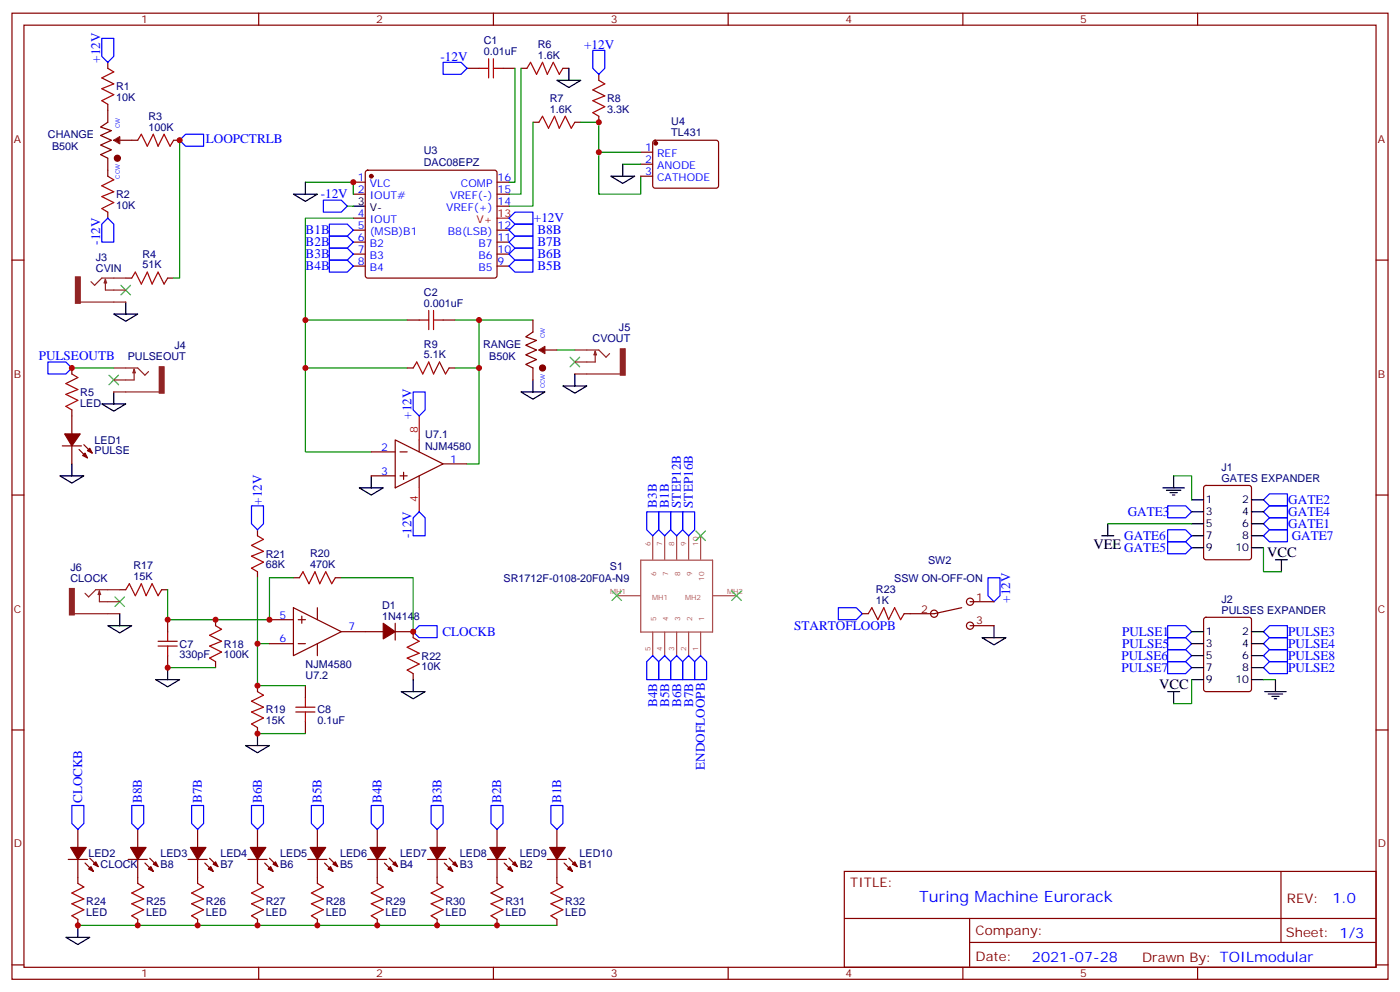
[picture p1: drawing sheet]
<svg xmlns="http://www.w3.org/2000/svg" width="412mm" height="292mm" viewBox="0 0 412 292" stroke-linecap="round" stroke-linejoin="round" font-family="sans-serif">
<g fill="none" stroke="#870000" stroke-width=".35">
<path d="M3.5 3.9h405.4v284.3h-405.4zM7.1 7.4h398.2v277.3h-398.2zM31.7 18.3v1.8M76.2 3.9v3.5M145.3 3.9v3.5M214.5 3.9v3.5M283.6 3.9v3.5M352.8 3.9v3.5M31.7 30.7v5.3M137.6 20.1h3.5M148.2 20.1h3.5M153.5 20.1h1.7"/>
<path d="M157 36h1.7M165.8 20.1h1.8M169.3 36h1.8M176.4 21.9v1.7M176.4 34.2v1.8M31.7 46.6v5.3M35.3 41.3h5.3M51.2 41.3h1.7M104.1 53.6h3.5M104.1 57.1h3.5M107.8 50.3l.5-.2h37.4l.5 .2 .2 .5v30.3l-.2 .5-.5 .2h-37.4l-.5-.2-.2-.5v-30.3zM146.4 53.6h3.5"/>
<path d="M146.4 57.1h3.5M188.7 44.8h3.6M188.7 48.3h3.6M188.7 51.9h3.6M192.5 41.5l.5-.2h18l.5 .2 .2 .5-.1 13-.6 .4-18.3-.1-.4-.6v-12.7zM3.5 76.6h3.6M31.7 62.4v1.8M104.1 67.7h3.5M104.1 71.3h3.5M104.1 74.8h3.5M104.1 78.3h3.5M104.1 64.2h3.5"/>
<path d="M146.4 60.7h3.5M146.4 67.7h3.5M146.4 71.3h3.5M146.4 74.8h3.5M146.4 78.3h3.5M405.3 76.6h3.6M37 81.8h1.8M49.4 81.8h1.8M119.9 94.2h3.6M130.5 94.2h3.6M21.2 108.3v1.8M119.9 108.3h1.8"/>
<path d="M132.3 108.3h1.8M18.3 131.2h5.7M21.2 120.6v7.1M21.2 131.2v5.3M23.3 132.3l2.5 2.5M24.7 130.9l2.5 2.4M109.4 133h7M116.4 129.5l14.1 7-14.1 7.1zM117.8 133h2.1M118.9 139v2.1M123.5 129.5v3.5M130.5 136.5h7.1"/>
<path d="M3.5 145.7h3.6M75.8 155.9v1.8M109.4 140.1h7M117.8 140.1h2.1M123.5 140.1v3.5M354.8 143.1l.4-.2h12.7l.7 .4 .1 20.7-.5 .7h-13l-.6-.4-.1-20.7zM405.3 145.7h3.6M35.3 173.6h1.7M47.6 173.6h1.8M75.8 168.3v1.7M86.4 178.9l14.1 7-14.1 7.1zM86.4 170h1.8"/>
<path d="M93.5 178.9v3.5M98.8 170h1.7M283.3 178.9l-8.1 1.7h-8.9M285.8 177.1h7M49.4 182.4v3.5M49.4 193v3.5M63.5 182.4v1.7M63.5 194.7v1.8M79.4 189.4h7M79.4 182.4h7M87.8 189.4h2.2M87.8 182.4h2.2"/>
<path d="M88.9 181.3v2.1M93.5 189.4v3.6M100.5 185.9h12.4M116.4 185.9h5.3v1.8M116.4 183.4v5M121.7 198.3v1.7M254 180.6h1.8M285.8 184.1h7M354.8 181.9l.4-.2h12.7l.7 .4 .1 20.7-.5 .7-13 .1-.6-.5-.1-20.7zM3.5 214.8h3.6M75.8 201.8v1.8M75.8 214.1v1.8"/>
<path d="M90 201.8v3.5M90 212.4v3.5M405.3 214.8h3.6M20.1 252.9h5.7M22.9 244.1v5.3M22.9 252.9v7.1M25 254l2.5 2.5M26.5 252.6l2.4 2.5M37.7 252.9h5.7M40.6 244.1v5.3M40.6 252.9v7.1M42.7 254l2.5 2.5"/>
<path d="M44.1 252.6l2.5 2.5M55.4 252.9h5.6M58.2 244.1v5.3M58.2 252.9v7.1M60.3 254l2.5 2.5M61.7 252.6l2.5 2.5M73 252.9h5.7M75.8 244.1v5.3M75.8 252.9v7.1M78 254l2.4 2.5M79.4 252.6l2.4 2.5M90.7 252.9h5.6"/>
<path d="M93.5 244.1v5.3M93.5 252.9v7.1M95.6 254l2.5 2.5M97 252.6l2.5 2.5M108.3 252.9h5.6M111.1 244.1v5.3M111.1 252.9v7.1M113.2 254l2.5 2.5M114.7 252.6l2.4 2.5M125.9 252.9h5.7M128.8 244.1v5.3M128.8 252.9v7.1"/>
<path d="M130.9 254l2.4 2.5M132.3 252.6l2.5 2.5M143.6 252.9h5.6M146.4 244.1v5.3M146.4 252.9v7.1M148.5 254l2.5 2.5M149.9 252.6l2.5 2.5M161.2 252.9h5.7M164 244.1v5.3M164 252.9v7.1M166.2 254l2.4 2.5M167.6 252.6l2.4 2.5"/>
<path d="M248.7 256.5h156.6v28.2h-156.6zM377.3 256.5v20.9M22.9 270.6v1.7M40.6 270.6v1.7M58.2 270.6v1.7M75.8 270.6v1.7M93.5 270.6v1.7M111.1 270.6v1.7M128.8 270.6v1.7M146.4 270.6v1.7M164 270.6v1.7M248.7 270.3h156.5"/>
<path d="M285.6 277.4h119.6M285.6 270.3v14.1M3.5 284h3.6M76.2 284.7v3.5M145.3 284.7v3.5M214.5 284.7v3.5M283.6 284.7v3.5M352.8 284.7v3.5M405.3 284h3.6"/>
<circle cx="285.7" cy="177.1" r="1.06"/>
<circle cx="275.2" cy="180.6" r="1.06"/>
<circle cx="285.7" cy="184.1" r="1.06"/>
</g>
<g fill="none" stroke="#a10000" stroke-width=".35">
<path d="M143.9 17.3v5.6M145.3 17.3v5.6M31.7 20.1l1.8 1.1-3.5 1.7 3.5 1.8-3.5 1.4 3.5 1.8-3.5 1.7 1.7 1.1M141.1 20.1h2.8M145.3 20.1h2.9M155.2 20.1l1.1-1.8 1.7 3.6 1.8-3.6 1.4 3.6 1.8-3.6 1.7 3.6 1.1-1.8M158.7 36l1.1-1.8 1.8 3.5 1.7-3.5 1.4 3.5 1.8-3.5 1.8 3.5 1-1.7M176.4 23.6l1.8 1.1-3.6 1.8 3.6 1.7-3.6 1.4 3.6 1.8-3.6 1.8 1.8 1M31.7 51.9l1.8 1-3.5 1.8 3.5 1.7-3.5 1.5 3.5 1.7-3.5 1.8 1.7 1M40.6 41.3l1-1.8 1.8 3.5 1.8-3.5 1.4 3.5 1.7-3.5 1.8 3.5 1.1-1.7M38.8 81.8l1.1-1.7 1.7 3.5 1.8-3.5 1.4 3.5 1.8-3.5 1.7 3.5 1.1-1.8M123.5 94.2h2.8"/>
<path d="M126.3 91.4v5.6M127.7 94.2h2.8M127.7 91.4v5.6M21.2 110.1l1.7 1-3.5 1.8 3.5 1.8-3.5 1.4 3.5 1.7-3.5 1.8 1.8 1M121.7 108.3l1.1-1.8 1.7 3.6 1.8-3.6 1.4 3.6 1.8-3.6 1.7 3.6 1.1-1.8M75.8 157.7l1.8 1-3.5 1.8 3.5 1.8-3.5 1.4 3.5 1.8-3.5 1.7 1.7 1.1M37 173.6l1.1-1.8 1.8 3.5 1.7-3.5 1.4 3.5 1.8-3.5 1.8 3.5 1-1.7M88.2 170l1.1-1.7 1.7 3.5 1.8-3.5 1.4 3.5 1.8-3.5 1.7 3.5 1.1-1.8M46.6 190.1h5.6M46.6 188.7h5.6M49.4 185.9v2.8M49.4 190.1v2.9"/>
<path d="M63.5 184.1l1.8 1.1-3.6 1.8 3.6 1.7-3.6 1.4 3.6 1.8-3.6 1.8 1.8 1M121.7 187.7l1.8 1-3.6 1.8 3.6 1.8-3.6 1.4 3.6 1.7-3.6 1.8 1.8 1.1M255.8 180.6l1-1.7 1.8 3.5 1.7-3.5 1.5 3.5 1.7-3.5 1.8 3.5 1-1.8M75.8 203.6l1.8 1-3.5 1.8 3.5 1.7-3.5 1.4 3.5 1.8-3.5 1.8 1.7 1M87.1 209.5h5.7M87.1 208.1h5.7M90 205.3v2.8M90 209.5v2.9M22.9 260l1.8 1.1-3.5 1.7 3.5 1.8-3.5 1.4 3.5 1.8-3.5 1.7 1.7 1.1M40.6 260l1.7 1.1-3.5 1.7 3.5 1.8-3.5 1.4 3.5 1.8-3.5 1.7 1.8 1.1M58.2 260l1.8 1.1-3.6 1.7 3.6 1.8-3.6 1.4 3.6 1.8-3.6 1.7 1.8 1.1M75.8 260l1.8 1.1-3.5 1.7 3.5 1.8-3.5 1.4 3.5 1.8-3.5 1.7 1.7 1.1"/>
<path d="M93.5 260l1.7 1.1-3.5 1.7 3.5 1.8-3.5 1.4 3.5 1.8-3.5 1.7 1.8 1.1M111.1 260l1.8 1.1-3.5 1.7 3.5 1.8-3.5 1.4 3.5 1.8-3.5 1.7 1.7 1.1M128.8 260l1.7 1.1-3.5 1.7 3.5 1.8-3.5 1.4 3.5 1.8-3.5 1.7 1.8 1.1M146.4 260l1.8 1.1-3.6 1.7 3.6 1.8-3.6 1.4 3.6 1.8-3.6 1.7 1.8 1.1M164 260l1.8 1.1-3.5 1.7 3.5 1.8-3.5 1.4 3.5 1.8-3.5 1.7 1.7 1.1"/>
</g>
<g fill="none" stroke="#00f" stroke-width=".35">
<path d="M30 11.3h3.5v5.3l-1.8 1.7-1.7-1.7zM130.5 18.3h5.3l1.8 1.8-1.8 1.8h-5.3zM174.6 14.8h3.6v5.3l-1.8 1.8-1.8-1.8zM52.9 41.3l1.8-1.8h5.3v3.5h-5.3zM95.2 58.9h5.3l1.8 1.8-1.8 1.7h-5.3zM31.7 64.2l1.8 1.8v5.3h-3.5v-5.3zM97 66h5.3l1.8 1.7-1.8 1.8h-5.3zM97 69.5h5.3l1.8 1.8-1.8 1.7h-5.3zM97 73h5.3l1.8 1.8-1.8 1.8h-5.3zM97 76.6h5.3l1.8 1.7-1.8 1.8h-5.3zM149.9 78.3l1.8-1.7h5.3v3.5h-5.3zM149.9 74.8l1.8-1.8h5.3v3.6h-5.3z"/>
<path d="M149.9 71.3l1.8-1.8h5.3v3.5h-5.3zM149.9 67.7l1.8-1.7h5.3v3.5h-5.3zM149.9 64.2l1.8-1.8h5.3v3.6h-5.3zM14.1 106.5h5.3l1.8 1.8-1.8 1.8h-5.3zM121.7 115.4h3.5v5.2l-1.7 1.8-1.8-1.8zM74.1 148.9h3.5v5.3l-1.8 1.7-1.7-1.7zM123.5 150.6l1.7 1.8v5.3h-3.5v-5.3zM190.5 150.6h3.5v5.3l-1.7 1.8-1.8-1.8zM194 150.6h3.6v5.3l-1.8 1.8-1.8-1.8zM197.6 150.6h3.5v5.3l-1.8 1.8-1.7-1.8zM201.1 150.6h3.5v5.3l-1.8 1.8-1.7-1.8zM344 148.9h5.2l1.8 1.7-1.8 1.8h-5.2z"/>
<path d="M344 155.9h5.2l1.8 1.8-1.8 1.8h-5.2zM344 159.5h5.2l1.8 1.7-1.8 1.8h-5.2zM372.2 154.2l1.7-1.8h5.3v3.5h-5.3zM372.2 147.1l1.7-1.8h5.3v3.6h-5.3zM372.2 150.6l1.7-1.7h5.3v3.5h-5.3zM373.9 155.9h5.3v3.6h-5.3l-1.7-1.8zM246.9 178.9h5.3l1.8 1.7-1.8 1.8h-5.3zM291 170h3.6v5.3l-1.8 1.8-1.8-1.8zM121.7 185.9l1.8-1.8h5.3v3.6h-5.3zM192.3 193l1.7 1.7v5.3h-3.5v-5.3zM195.8 193l1.8 1.7v5.3h-3.6v-5.3zM199.3 193l1.8 1.7v5.3h-3.5v-5.3z"/>
<path d="M202.8 193l1.8 1.7v5.3h-3.5v-5.3zM206.4 193l1.7 1.7v5.3h-3.5v-5.3zM344 184.1h5.2l1.8 1.8-1.8 1.8h-5.2zM344 187.7h5.2l1.8 1.7-1.8 1.8h-5.2zM344 191.2h5.2l1.8 1.8-1.8 1.7h-5.2zM344 194.7h5.2l1.8 1.8-1.8 1.8h-5.2zM372.2 196.5l1.7-1.8h5.3v3.6h-5.3zM372.2 185.9l1.7-1.8h5.3v3.6h-5.3zM372.2 193l1.7-1.8h5.3v3.5h-5.3zM373.9 187.7h5.3v3.5h-5.3l-1.7-1.8zM21.2 237.1h3.5v5.3l-1.8 1.7-1.7-1.7zM38.8 237.1h3.5v5.3l-1.7 1.7-1.8-1.7z"/>
<path d="M56.4 237.1h3.6v5.3l-1.8 1.7-1.8-1.7zM74.1 237.1h3.5v5.3l-1.8 1.7-1.7-1.7zM91.7 237.1h3.5v5.3l-1.7 1.7-1.8-1.7zM109.4 237.1h3.5v5.3l-1.8 1.7-1.7-1.7zM127 237.1h3.5v5.3l-1.7 1.7-1.8-1.7zM144.6 237.1h3.6v5.3l-1.8 1.7-1.8-1.7zM162.3 237.1h3.5v5.3l-1.8 1.7-1.7-1.7z"/>
</g>
<g fill="none" stroke="#3c3" stroke-width=".35">
<path d="M35.6 84l2.9 2.8M38.5 84l-2.9 2.8M32.1 110.4l2.8 2.8M34.9 110.4l-2.8 2.8M167.9 105.1l2.8 2.8M170.7 105.1l-2.8 2.8M205 156.3l2.8 2.8M207.8 156.3l-2.8 2.8M33.9 175.7l2.8 2.8M36.7 175.7l-2.8 2.8M180.3 173.9l2.8 2.8M183.1 173.9l-2.8 2.8"/>
<path d="M215.5 173.9l2.9 2.8M218.4 173.9l-2.9 2.8"/>
</g>
<g fill="none" stroke="#008700" stroke-width=".35">
<path d="M151.7 20.1v33.5h-1.8M153.5 20.1v37h-3.6M157 36v24.7h-7.1M171.1 36h5.3v21.1h12.3v-5.2M52.9 41.3v40.5h-1.7M90 53.6h14.1v3.5M176.4 44.8h12.3M183.4 48.3h5.3M102.3 60.7h1.8M104.1 64.2h-14.1v30M119.9 94.2h-29.9v38.8h19.4M134.1 94.2h7v42.3h-3.5"/>
<path d="M141.1 94.2h15.9M21.2 108.3h12.3M90 108.3h29.9M134.1 108.3h7M326.3 154.2h24.7M345.7 140.1h5.3v7M75.8 170v19.4M86.4 170h-7v12.4h-30v-8.8M100.5 170h21.2v15.9M372.2 161.2v7.1h5.3M49.4 196.5h14.1M79.4 189.4h-3.6v12.4h14.2"/>
<path d="M75.8 215.9h14.2M351 200v7.1h-5.3M372.2 200h3.5M22.9 272.3h141.1"/>
</g>
<g fill="#870000" stroke="#870000" stroke-width=".35">
<path d="M25 133.3l.8 1.5-1.5-.7z"/>
<path d="M25.8 132.6l.7-.7 .7 1.4z"/>
<path d="M19 127.7h4.6l-2.4 3.5z"/>
<path d="M112.9 183.4l3.5 2.5-3.5 2.1z"/>
<path d="M26.1 255.8l.7-.7 .7 1.4z"/>
<path d="M27.5 254.4l.7-.8 .7 1.5z"/>
<path d="M20.8 249.4h4.6l-2.5 3.5z"/>
<path d="M43.7 255.8l.7-.7 .8 1.4z"/>
<path d="M45.2 254.4l.7-.8 .7 1.5z"/>
<path d="M38.5 249.4h4.5l-2.4 3.5z"/>
<path d="M61.4 255.8l.7-.7 .7 1.4z"/>
<path d="M62.8 254.4l.7-.8 .7 1.5z"/>
<path d="M56.1 249.4h4.6l-2.5 3.5z"/>
<path d="M79 255.8l.7-.7 .7 1.4z"/>
<path d="M80.4 254.4l.7-.8 .7 1.5z"/>
<path d="M73.7 249.4h4.6l-2.5 3.5z"/>
<path d="M96.7 255.8l.7-.7 .7 1.4z"/>
<path d="M98.1 254.4l.7-.8 .7 1.5z"/>
<path d="M91.4 249.4h4.6l-2.5 3.5z"/>
<path d="M114.3 255.8l.7-.7 .7 1.4z"/>
<path d="M115.7 254.4l.7-.8 .7 1.5z"/>
<path d="M109 249.4h4.6l-2.5 3.5z"/>
<path d="M131.9 255.8l.7-.7 .7 1.4z"/>
<path d="M133.3 254.4l.8-.8 .7 1.5z"/>
<path d="M126.6 249.4h4.6l-2.4 3.5z"/>
<path d="M149.6 255.8l.7-.7 .7 1.4z"/>
<path d="M151 254.4l.7-.8 .7 1.5z"/>
<path d="M144.3 249.4h4.6l-2.5 3.5z"/>
<path d="M167.2 255.8l.7-.7 .7 1.4z"/>
<path d="M168.6 254.4l.7-.8 .7 1.5z"/>
<path d="M161.9 249.4h4.6l-2.5 3.5z"/>
<circle cx="109.4" cy="51.9" r=".53"/>
<circle cx="193.1" cy="42.2" r=".53"/>
</g>
<path d="M146.4 64.2h3.5M123.5 122.4v7.1M123.5 143.6v7" fill="none" stroke="#f00" stroke-width=".35"/>
<g fill="none" stroke="#000" stroke-width=".35">
<path d="M164 23.6h7.1l-3.5 2.2zM167.6 20.1v3.5M86.4 57.1h7.1l-3.5 2.2zM90 53.6v3.5M179.9 51.9h7.1l-3.6 2.1zM183.4 48.3v3.6M104.1 60.7h3.5M33.5 92.4h7.1l-3.6 2.1zM37 88.9v3.5M30 118.9h7l-3.5 2.1zM33.5 115.4v3.5M153.5 115.4h7l-3.5 2.1z"/>
<path d="M157 111.8v3.6M21.2 136.5v3.6M17.6 140.1h7.1l-3.5 2.1zM105.8 143.6h7.1l-3.5 2.1zM109.4 140.1v3.5M324.6 157.7h3.5M326.3 154.2v3.5M342.5 143.6h6.4M343.6 144.3h4.2M344.7 145h2.1M345.4 145.7h.7M345.7 140.1v3.5"/>
<path d="M351 147.1h3.5M351 150.6h3.5M351 154.2h3.5M351 157.7h3.5M368.7 147.1h3.5M368.7 150.6h3.5M368.7 154.2h3.5M368.7 157.7h3.5M351 161.2h3.5M368.7 161.2h3.5M375.7 164.7h3.5M377.5 164.7v3.6"/>
<path d="M31.7 184.1h7.1l-3.5 2.2zM35.3 180.6v3.5M49.4 196.5v3.5M289.3 187.7h7l-3.5 2.1zM292.8 184.1v3.6M351 185.9h3.5M351 189.4h3.5M351 193h3.5M351 196.5h3.5M368.7 185.9h3.5M368.7 189.4h3.5M368.7 193h3.5"/>
<path d="M368.7 196.5h3.5M45.9 200h7l-3.5 2.1zM72.3 219.4h7.1l-3.6 2.1zM75.8 215.9v3.5M118.2 203.6h7l-3.5 2.1zM121.7 200v3.6M344 203.6h3.5M345.7 203.6v3.5M351 200h3.5M368.7 200h3.5M372.5 203.6h6.4M373.6 204.3h4.2"/>
<path d="M374.6 205h2.2M375.4 205.7h.7M375.7 200v3.6M19.4 275.9h7.1l-3.6 2.1zM22.9 272.3v3.6"/>
</g>
<g fill="none" stroke="#a64a4a" stroke-width=".35">
<path d="M192.3 157.7v6.9M195.8 157.7v6.9M199.3 157.7v6.9M202.8 157.7v6.9M206.4 157.7v6.9M181.7 175.3h6.9M188.7 164.9h21.2v21.1h-21.2zM210 175.3h7M192.3 186v7M195.8 186v7M199.3 186v7M202.8 186v7"/>
<path d="M206.4 186v7"/>
</g>
<g fill="none" stroke="#8c2424" stroke-width=".35">
<path d="M23.6 88.9h13.4M31 82.2v3.2h6M31 82.2l.4 1.1h-.7zM37 81.8h-7l-2.1 2.2-1.1-1.1M33.5 108.3h7.1l2.1 2.1 1-1M33.5 115.4h13.4M39.5 108.7v3.1h-6M39.5 108.7l.4 1h-.7zM169.3 103h7.1l2.1 2.1 1.1-1M169.3 110.1h13.4M175.3 103.4v3.1h-6M175.3 103.4l.4 1h-.7z"/>
<path d="M29.3 173.9v3.2h6M29.3 173.9l.3 1.1h-.7zM35.3 173.6h-7.1l-2.1 2.1-1.1-1.1M21.9 180.6h13.4"/>
</g>
<g fill="#8c2424" stroke="#8c2424" stroke-width=".35">
<path d="M22.2 81.5h1.4v7.8h-1.4z"/>
<path d="M46.9 107.9h1.4v7.8h-1.4z"/>
<path d="M182.7 102.7h1.4v7.7h-1.4z"/>
<path d="M20.5 173.2h1.4v7.8h-1.4z"/>
</g>
<circle cx="34.6" cy="46.6" r=".88" fill="#600" stroke="#600" stroke-width=".35"/>
<path d="M31.7 36l-2.1 1.4 3.2 1.1-3.2 1.4 3.2 1.4-3.2 1.4 3.2 1.4-3.2 1.4 2.1 1.1" fill="none" stroke="#600" stroke-width=".35"/>
<path d="M33.5 41.3l1.8-1.1v2.1z" fill="#600" stroke="#603" stroke-width=".35"/>
<path d="M157 94.2v3.5M157 108.3v3.5M160.5 103h3.5" fill="none" stroke="#870000" stroke-width=".35"/>
<circle cx="159.8" cy="108.3" r=".88" fill="#600" stroke="#600" stroke-width=".35"/>
<path d="M157 97.7l-2.1 1.4 3.1 1.1-3.1 1.4 3.1 1.4-3.1 1.4 3.1 1.4-3.1 1.4 2.1 1.1" fill="none" stroke="#600" stroke-width=".35"/>
<path d="M158.7 103l1.8-1v2.1z" fill="#600" stroke="#603" stroke-width=".35"/>
<path d="M165.8 113.6h7.1l-3.6 2.1zM169.3 110.1v3.5" fill="none" stroke="#000" stroke-width=".35"/>
<path d="M164 103h5.3" fill="none" stroke="#008700" stroke-width=".35"/>
<g fill="#c00">
<circle cx="21.2" cy="108.3" r=".88"/>
<circle cx="176.4" cy="36" r=".88"/>
<circle cx="176.4" cy="44.8" r=".88"/>
<circle cx="75.8" cy="201.8" r=".88"/>
<circle cx="75.8" cy="189.4" r=".88"/>
<circle cx="121.7" cy="185.9" r=".88"/>
<circle cx="40.6" cy="272.3" r=".88"/>
<circle cx="58.2" cy="272.3" r=".88"/>
<circle cx="75.8" cy="272.3" r=".88"/>
<circle cx="93.5" cy="272.3" r=".88"/>
<circle cx="111.1" cy="272.3" r=".88"/>
<circle cx="128.8" cy="272.3" r=".88"/>
<circle cx="146.4" cy="272.3" r=".88"/>
<circle cx="63.5" cy="182.4" r=".88"/>
<circle cx="22.9" cy="272.3" r=".88"/>
<circle cx="90" cy="94.2" r=".88"/>
<circle cx="52.9" cy="41.3" r=".88"/>
<circle cx="49.4" cy="182.4" r=".88"/>
<circle cx="75.8" cy="215.9" r=".88"/>
<circle cx="49.4" cy="196.5" r=".88"/>
<circle cx="90" cy="108.3" r=".88"/>
<circle cx="104.1" cy="53.6" r=".88"/>
<circle cx="141.1" cy="108.3" r=".88"/>
<circle cx="141.1" cy="94.2" r=".88"/>
<circle cx="79.4" cy="182.4" r=".88"/>
</g>
<text font-size="4.6" fill="#00f" x="270.8" y="265.5">Turing Machine Eurorack</text>
<g font-size="4.2">
<text x="322.1" y="161.6">VEE GATE5</text>
<text x="373.2" y="164">VCC</text>
<text x="341.5" y="202.8">VCC</text>
</g>
<g font-size="4.2" fill="#00f">
<text x="392.5" y="265.7">1.0</text>
<text x="304" y="283.1">2021-07-28</text>
</g>
<g font-size="3.9" fill="#00f">
<text x="129.8" y="17.8">-12V</text>
<text x="172.1" y="14.3">+12V</text>
<text x="29.5" y="18.4" transform="rotate(-90 29.5 18.4)">+12V</text>
<text x="60.6" y="42.1">LOOPCTRLB</text>
<text x="94.5" y="58.4">-12V</text>
<text x="157.3" y="65.5">+12V</text>
<text x="90" y="69">B1B</text>
<text x="158.3" y="69">B8B</text>
<text x="29.5" y="72" transform="rotate(-90 29.5 72)">-12V</text>
<text x="90" y="72.5">B2B</text>
<text x="90" y="76.1">B3B</text>
<text x="158.3" y="76.1">B6B</text>
<text x="158.3" y="72.5">B7B</text>
<text x="90" y="79.6">B4B</text>
<text x="158.3" y="79.6">B5B</text>
<text x="11.4" y="106.1">PULSEOUTB</text>
<text x="121.2" y="123.2" transform="rotate(-90 121.2 123.2)">+12V</text>
<text x="77.1" y="148.6" transform="rotate(-90 77.1 148.6)">+12V</text>
<text x="193.5" y="149.5" transform="rotate(-90 193.5 149.5)">B3B</text>
<text x="197.1" y="149.5" transform="rotate(-90 197.1 149.5)">B1B</text>
<text x="200.6" y="149.5" transform="rotate(-90 200.6 149.5)">STEP12B</text>
<text x="204.1" y="149.5" transform="rotate(-90 204.1 149.5)">STEP16B</text>
<text x="379.5" y="148.4">GATE2</text>
<text x="332.2" y="151.9">GATE3</text>
<text x="379.5" y="155.5">GATE1</text>
<text x="379.5" y="151.9">GATE4</text>
<text x="121.2" y="158.5" transform="rotate(-90 121.2 158.5)">-12V</text>
<text x="331.2" y="159">GATE6</text>
<text x="380.5" y="159">GATE7</text>
<text x="297.6" y="177.4" transform="rotate(-90 297.6 177.4)">+12V</text>
<text x="234" y="185.4">STARTOFLOOPB</text>
<text x="130.3" y="187.2">CLOCKB</text>
<text x="330.5" y="187.2">PULSE1</text>
<text x="330.5" y="190.7">PULSE5</text>
<text x="379.5" y="187.2">PULSE3</text>
<text x="379.5" y="190.7">PULSE4</text>
<text x="330.3" y="194.3">PULSE6</text>
<text x="330.3" y="197.8">PULSE7</text>
<text x="379.5" y="197.8">PULSE2</text>
<text x="379.5" y="194.3">PULSE8</text>
<text x="193.6" y="208.1" transform="rotate(-90 193.6 208.1)">B4B</text>
<text x="197.1" y="208.1" transform="rotate(-90 197.1 208.1)">B5B</text>
<text x="200.6" y="208.1" transform="rotate(-90 200.6 208.1)">B6B</text>
<text x="204.1" y="208.1" transform="rotate(-90 204.1 208.1)">B7B</text>
<text x="207.7" y="226.6" transform="rotate(-90 207.7 226.6)">ENDOFLOOPB</text>
<text x="24.2" y="236.4" transform="rotate(-90 24.2 236.4)">CLOCKB</text>
<text x="41.8" y="236.4" transform="rotate(-90 41.8 236.4)">B8B</text>
<text x="59.5" y="236.4" transform="rotate(-90 59.5 236.4)">B7B</text>
<text x="77.1" y="236.4" transform="rotate(-90 77.1 236.4)">B6B</text>
<text x="94.7" y="236.4" transform="rotate(-90 94.7 236.4)">B5B</text>
<text x="112.4" y="236.4" transform="rotate(-90 112.4 236.4)">B4B</text>
<text x="130" y="236.4" transform="rotate(-90 130 236.4)">B3B</text>
<text x="147.7" y="236.4" transform="rotate(-90 147.7 236.4)">B2B</text>
<text x="165.3" y="236.4" transform="rotate(-90 165.3 236.4)">B1B</text>
</g>
<g font-size="3.9" fill="#800">
<text x="250.5" y="261.1">TITLE:</text>
<text x="379.1" y="265.7">REV:</text>
<text x="287.4" y="275.3">Company:</text>
<text x="378.7" y="275.9">Sheet: 1/3</text>
<text x="287.4" y="282.9">Date:</text>
<text x="336.4" y="283">Drawn By: TOILmodular</text>
</g>
<g font-size="3.2" fill="#800">
<text x="41.6" y="6.9">1</text>
<text x="110.8" y="6.9">2</text>
<text x="179.9" y="6.9">3</text>
<text x="249.1" y="6.9">4</text>
<text x="318.2" y="6.9">5</text>
<text x="4.1" y="42">A</text>
<text x="405.9" y="42">A</text>
<text x="4.1" y="111.1">B</text>
<text x="405.9" y="111.1">B</text>
<text x="287.5" y="176.7">1</text>
<text x="4.1" y="180.3">C</text>
<text x="271.4" y="180.3">2</text>
<text x="287.5" y="183.8">3</text>
<text x="405.9" y="180.3">C</text>
<text x="4.1" y="249.4">D</text>
<text x="405.9" y="249.4">D</text>
<text x="41.6" y="287.7">1</text>
<text x="110.8" y="287.7">2</text>
<text x="179.9" y="287.7">3</text>
<text x="249.1" y="287.7">4</text>
<text x="318.2" y="287.7">5</text>
</g>
<g font-size="3.2" fill="#000080">
<text x="142.5" y="16.2">0.01uF</text>
<text x="142.5" y="13.1">C1</text>
<text x="158.4" y="17.3">1.6K</text>
<text x="158.4" y="14.1">R6</text>
<text x="34.2" y="29.8">10K</text>
<text x="34.2" y="26.6">R1</text>
<text x="161.9" y="30">R7</text>
<text x="43.8" y="35.3">R3</text>
<text x="161.9" y="33.2">1.6K</text>
<text x="178.9" y="33.2">3.3K</text>
<text x="178.9" y="30">R8</text>
<text x="14.1" y="40.6">CHANGE</text>
<text x="43.8" y="38.5">100K</text>
<text x="197.7" y="40.1">TL431</text>
<text x="197.7" y="36.9">U4</text>
<text x="15.4" y="44.2">B50K</text>
<text x="124.8" y="45.4">U3</text>
<text x="124.8" y="48.7">DAC08EPZ</text>
<text x="34.2" y="58.3">R2</text>
<text x="34.2" y="61.5">10K</text>
<text x="28.2" y="76.9">J3</text>
<text x="42" y="75.8">R4</text>
<text x="28.2" y="80.1">CVIN</text>
<text x="42" y="79">51K</text>
<text x="124.9" y="87.1">C2</text>
<text x="124.9" y="90.3">0.001uF</text>
<text x="174.6" y="100.6">CVOUT</text>
<text x="182.3" y="97.5">J5</text>
<text x="37.6" y="105.9">PULSEOUT</text>
<text x="51.4" y="102.7">J4</text>
<text x="124.9" y="105.5">5.1K</text>
<text x="124.9" y="102.3">R9</text>
<text x="142.3" y="102.4">RANGE</text>
<text x="144.1" y="105.9">B50K</text>
<text x="23.6" y="119.7">LED</text>
<text x="23.6" y="116.5">R5</text>
<text x="27.9" y="130.6">LED1</text>
<text x="125.3" y="128.9">U7.1</text>
<text x="27.9" y="133.8">PULSE</text>
<text x="125.2" y="132.4">NJM4580</text>
<text x="359.8" y="141.8">GATES EXPANDER</text>
<text x="359.8" y="138.7">J1</text>
<text x="20.8" y="168">J6</text>
<text x="39.3" y="167.6">R17</text>
<text x="78.3" y="167.3">68K</text>
<text x="78.3" y="164.1">R21</text>
<text x="91.4" y="167.2">470K</text>
<text x="91.4" y="164">R20</text>
<text x="179.7" y="167.7">S1</text>
<text x="273.4" y="165.9">SW2</text>
<text x="20.8" y="171.2">CLOCK</text>
<text x="39.3" y="170.7">15K</text>
<text x="148.4" y="171.2">SR1712F-0108-20F0A-N9</text>
<text x="263.4" y="171.2">SSW ON-OFF-ON</text>
<text x="112.5" y="179.2">D1</text>
<text x="258" y="177.8">1K</text>
<text x="258" y="174.6">R23</text>
<text x="359.8" y="177.5">J2</text>
<text x="112.5" y="182.4">1N4148</text>
<text x="359.8" y="180.6">PULSES EXPANDER</text>
<text x="52.9" y="190.6">C7</text>
<text x="66" y="190.6">R18</text>
<text x="52.9" y="193.7">330pF</text>
<text x="66" y="193.7">100K</text>
<text x="90" y="196.7">NJM4580</text>
<text x="124.2" y="197.3">10K</text>
<text x="124.2" y="194.1">R22</text>
<text x="90" y="199.8">U7.2</text>
<text x="78.3" y="210">R19</text>
<text x="93.5" y="210">C8</text>
<text x="78.3" y="213.1">15K</text>
<text x="93.5" y="213.1">0.1uF</text>
<text x="26.1" y="252.3">LED2</text>
<text x="29.6" y="255.5">CLOCK</text>
<text x="47.3" y="255.5">B8</text>
<text x="47.3" y="252.4">LED3</text>
<text x="64.9" y="255.5">B7</text>
<text x="64.9" y="252.4">LED4</text>
<text x="82.5" y="255.5">B6</text>
<text x="82.5" y="252.4">LED5</text>
<text x="100.2" y="255.5">B5</text>
<text x="100.2" y="252.4">LED6</text>
<text x="117.8" y="255.5">B4</text>
<text x="117.8" y="252.4">LED7</text>
<text x="135.5" y="255.5">B3</text>
<text x="135.5" y="252.4">LED8</text>
<text x="153.1" y="255.5">B2</text>
<text x="153.1" y="252.4">LED9</text>
<text x="170.7" y="255.5">B1</text>
<text x="170.7" y="252.4">LED10</text>
<text x="25.4" y="269.6">LED</text>
<text x="25.4" y="266.4">R24</text>
<text x="43" y="269.6">LED</text>
<text x="43" y="266.4">R25</text>
<text x="60.7" y="269.6">LED</text>
<text x="60.7" y="266.4">R26</text>
<text x="78.3" y="269.6">LED</text>
<text x="78.3" y="266.4">R27</text>
<text x="96" y="269.6">LED</text>
<text x="96" y="266.4">R28</text>
<text x="113.6" y="269.6">LED</text>
<text x="113.6" y="266.4">R29</text>
<text x="131.2" y="269.6">LED</text>
<text x="131.2" y="266.4">R30</text>
<text x="148.9" y="269.6">LED</text>
<text x="148.9" y="266.4">R31</text>
<text x="166.5" y="269.6">LED</text>
<text x="166.5" y="266.4">R32</text>
</g>
<g font-size="3.2" fill="#00f">
<text x="190.1" y="44.4">1</text>
<text x="190.1" y="48">2</text>
<text x="193.6" y="46.2">REF</text>
<text x="105.4" y="53.3">1</text>
<text x="146.6" y="53.3">16</text>
<text x="190.1" y="51.5">3</text>
<text x="193.6" y="49.7">ANODE</text>
<text x="193.6" y="53.3">CATHODE</text>
<text x="105.4" y="56.8">2</text>
<text x="108.9" y="58.6">IOUT#</text>
<text x="108.9" y="55">VLC</text>
<text x="132.6" y="58.6">VREF(-)</text>
<text x="135.8" y="55">COMP</text>
<text x="146.6" y="56.8">15</text>
<text x="105.4" y="63.9">4</text>
<text x="108.9" y="65.6">IOUT</text>
<text x="131.4" y="62.1">VREF(+)</text>
<text x="146.6" y="60.3">14</text>
<text x="105.4" y="70.9">6</text>
<text x="105.4" y="67.4">5</text>
<text x="108.9" y="69.1">(MSB)B1</text>
<text x="131.9" y="69.1">B8(LSB)</text>
<text x="146.6" y="67.4">12</text>
<text x="146.6" y="70.9">11</text>
<text x="105.4" y="78">8</text>
<text x="105.4" y="74.4">7</text>
<text x="108.9" y="76.2">B3</text>
<text x="108.9" y="72.7">B2</text>
<text x="140.9" y="72.7">B7</text>
<text x="140.9" y="76.2">B6</text>
<text x="146.6" y="74.4">10</text>
<text x="146.6" y="78">9</text>
<text x="108.9" y="79.7">B4</text>
<text x="140.9" y="79.7">B5</text>
<text x="112.3" y="132.6">2</text>
<text x="132.6" y="136.2">1</text>
<text x="112.3" y="139.7">3</text>
<text x="82.3" y="182">5</text>
<text x="102.7" y="185.6">7</text>
<text x="82.3" y="189.1">6</text>
</g>
<g font-size="3.2">
<text x="105.4" y="60.3">3</text>
<text x="108.9" y="62.1">V-</text>
<text x="355.2" y="148.2">1</text>
<text x="365.9" y="148.2">2</text>
<text x="355.2" y="151.7">3</text>
<text x="355.2" y="155.2">5</text>
<text x="365.9" y="151.7">4</text>
<text x="365.9" y="155.2">6</text>
<text x="355.2" y="158.7">7</text>
<text x="365.9" y="158.7">8</text>
<text x="355.2" y="162.3">9</text>
<text x="363.9" y="162.3">10</text>
<text x="355.2" y="187">1</text>
<text x="355.2" y="190.5">3</text>
<text x="365.9" y="187">2</text>
<text x="365.9" y="190.5">4</text>
<text x="355.2" y="194">5</text>
<text x="355.2" y="197.6">7</text>
<text x="365.9" y="194">6</text>
<text x="365.9" y="197.6">8</text>
<text x="355.2" y="201.1">9</text>
<text x="363.9" y="201.1">10</text>
</g>
<g font-size="3.2" fill="#f00">
<text x="140.3" y="65.6">V+</text>
<text x="146.6" y="63.9">13</text>
<text x="123.1" y="127.4" transform="rotate(-90 123.1 127.4)">8</text>
<text x="123.1" y="147.7" transform="rotate(-90 123.1 147.7)">4</text>
</g>
<g font-size="2.1" fill="#a54b4b">
<text x="191.6" y="160.6" transform="rotate(-90 191.6 160.6)">6</text>
<text x="195.1" y="160.6" transform="rotate(-90 195.1 160.6)">7</text>
<text x="198.6" y="160.6" transform="rotate(-90 198.6 160.6)">8</text>
<text x="202.2" y="160.6" transform="rotate(-90 202.2 160.6)">9</text>
<text x="205.7" y="160.6" transform="rotate(-90 205.7 160.6)">10</text>
<text x="193.3" y="169.6" transform="rotate(-90 193.3 169.6)">6</text>
<text x="196.8" y="169.6" transform="rotate(-90 196.8 169.6)">7</text>
<text x="200.4" y="169.6" transform="rotate(-90 200.4 169.6)">8</text>
<text x="203.9" y="169.6" transform="rotate(-90 203.9 169.6)">9</text>
<text x="207.4" y="170.9" transform="rotate(-90 207.4 170.9)">10</text>
<text x="179.7" y="174.7">MH1</text>
<text x="192.1" y="176.5">MH1</text>
<text x="201.8" y="176.5">MH2</text>
<text x="214.2" y="174.7">MH2</text>
<text x="193.3" y="182.7" transform="rotate(-90 193.3 182.7)">5</text>
<text x="196.8" y="182.7" transform="rotate(-90 196.8 182.7)">4</text>
<text x="200.4" y="182.7" transform="rotate(-90 200.4 182.7)">3</text>
<text x="203.9" y="182.7" transform="rotate(-90 203.9 182.7)">2</text>
<text x="207.4" y="182.7" transform="rotate(-90 207.4 182.7)">1</text>
<text x="191.6" y="191.6" transform="rotate(-90 191.6 191.6)">5</text>
<text x="195.1" y="191.6" transform="rotate(-90 195.1 191.6)">4</text>
<text x="198.6" y="191.6" transform="rotate(-90 198.6 191.6)">3</text>
<text x="202.2" y="191.6" transform="rotate(-90 202.2 191.6)">2</text>
<text x="205.7" y="191.6" transform="rotate(-90 205.7 191.6)">1</text>
</g>
<g font-size="1.8" fill="#00f">
<text x="35.3" y="37.7" transform="rotate(-90 35.3 37.7)">CW</text>
<text x="35.3" y="52.6" transform="rotate(-90 35.3 52.6)">CCW</text>
<text x="160.5" y="99.5" transform="rotate(-90 160.5 99.5)">CW</text>
<text x="160.5" y="114.3" transform="rotate(-90 160.5 114.3)">CCW</text>
</g>
</svg>
